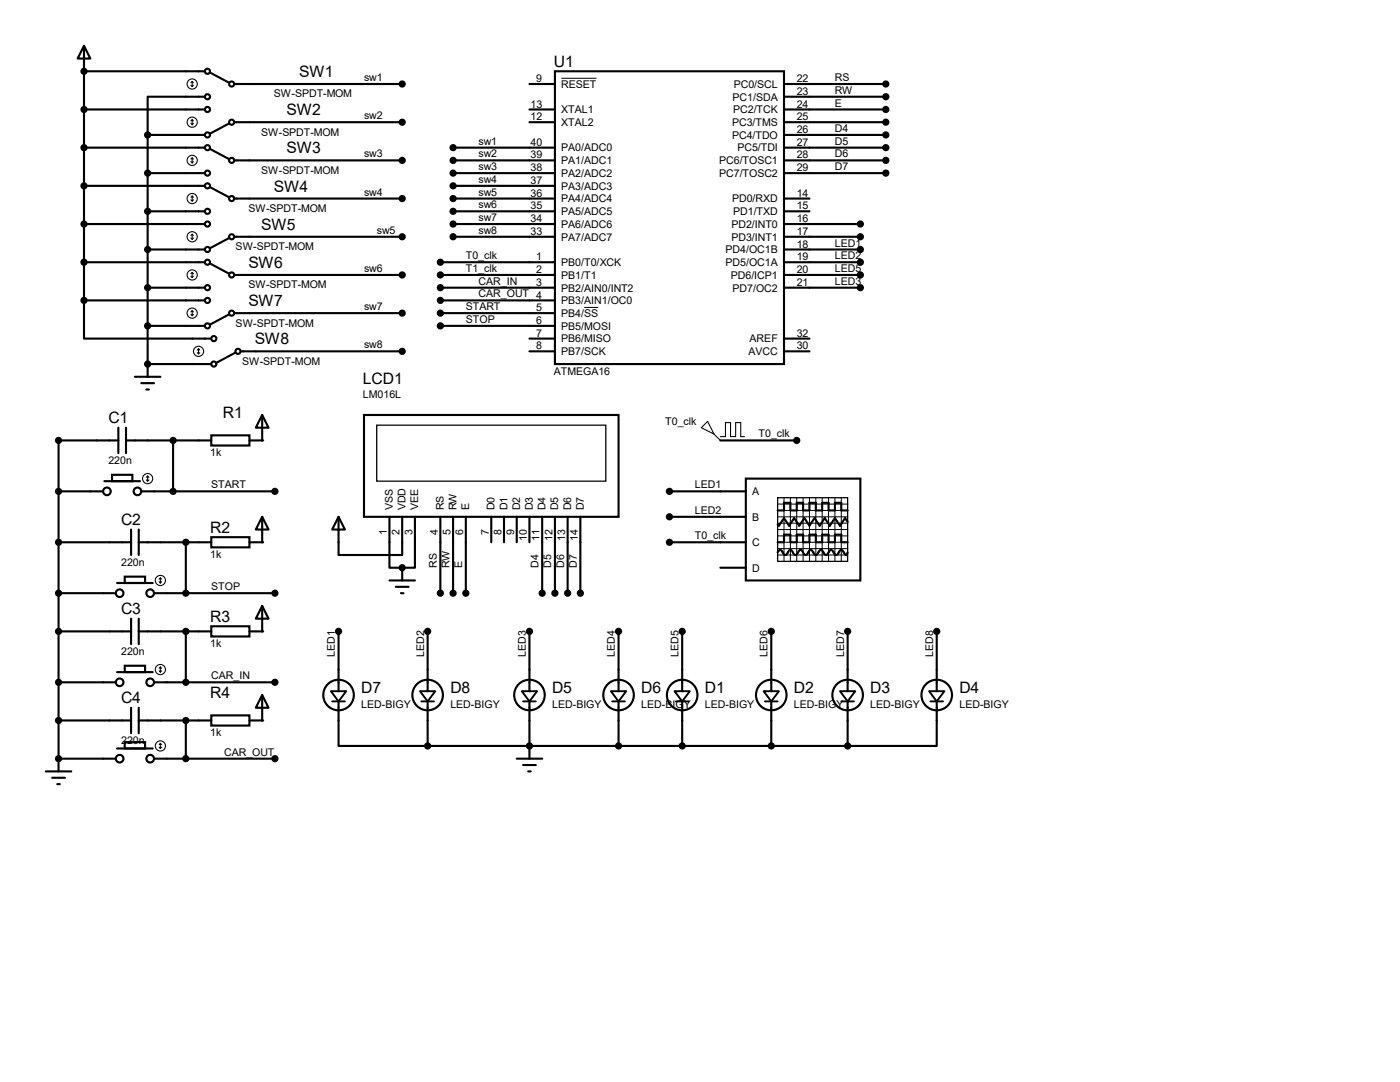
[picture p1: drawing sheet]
<svg xmlns="http://www.w3.org/2000/svg" width="279mm" height="216mm" viewBox="0 0 279 216" stroke-linecap="round" stroke-linejoin="round" font-family="sans-serif">
<g fill="none" stroke="#000" stroke-width=".42">
<path d="M16.8 9.1l1.2 2.6h-2.5zM16.8 9.1v50.8M16.8 14.2h24.1M40.9 19.3h-11.4v7.6M41.9 14.5l3.8 2M46.7 16.8h33.6M105.7 16.8h5M110.7 14.2h45.8v58.4h-45.8zM156.5 16.8h20.3M156.5 19.3h20.3M16.8 21.8h24.1M16.8 29.5h24.1"/>
<path d="M16.8 37.1h24.1M29.5 26.9h11.4M29.5 34.5h11.4M29.5 26.9v48.3M41.9 29.7l3.8 2M41.9 37.3l3.8 2.1M45.7 24.6l-3.8 2.1M46.7 24.4h33.6M46.7 32h33.6M46.7 39.6h33.6M90.4 34.5h20.3M90.4 29.5h20.3"/>
<path d="M90.4 37.1h20.3M90.4 32h20.3M90.4 39.6h20.3M105.7 21.8h5M105.7 24.4h5M156.5 26.9h20.3M156.5 34.5h20.3M156.5 21.8h20.3M156.5 29.5h20.3M156.5 24.4h20.3M156.5 32h20.3M156.5 39.6h5"/>
<path d="M16.8 59.9v7.7h25.4M16.8 44.7h24.1M16.8 52.3h24.1M16.8 59.9h24.1M29.5 42.2h11.4M29.5 49.8h11.4M29.5 57.4h11.4M41.9 52.6l3.8 2M45.7 47.5l-3.8 2M46.7 47.2h33.6M46.7 54.9h33.6M87.9 57.4h22.8"/>
<path d="M87.9 52.3h22.8M87.9 59.9h22.8M87.9 54.9h22.8M90.4 42.2h20.3M90.4 44.7h20.3M90.4 47.2h20.3M156.5 42.2h5M156.5 49.8h15.2M156.5 57.4h15.2M156.5 44.7h15.2M156.5 52.3h15.2M156.5 47.2h15.2"/>
<path d="M156.5 54.9h15.2M26.9 75.2h5.1M28.2 76.5h2.5M29.2 77.7h.5M29.5 72.6h12.7M29.5 65h11.4M45.7 62.7l-3.8 2.1M46.7 62.5h33.6M47 70.4l-3.8 2M48 70.1h32.3M87.9 65h22.8M87.9 62.5h22.8"/>
<path d="M105.7 70.1h5M105.7 67.6h5M156.5 70.1h5M156.5 67.6h5M11.7 98h8.9M20.8 96h7.1M22.4 94.7h4v1.3h-4zM23.6 87.9h-11.9v66M23.6 85.3v5.1M25.1 87.9h17.1M25.1 85.3v5.1M28.2 98h26.7"/>
<path d="M34.5 87.9v10.1M42.2 86.9h7.6v2h-7.6zM52.3 82.8l1.3 2.5h-2.5zM52.3 82.8v5.1h-2.5M72.6 82.8h50.8v20.3h-50.8zM133.6 98h15.2M143.8 87.9h15.2M148.8 95.5h22.9v20.3h-22.9zM11.7 108.2h14.5M11.7 118.4h11.4M23.4 116.3h7.1M24.9 115.1h4.1v1.2h-4.1z"/>
<path d="M26.2 105.7v5M27.7 108.2h14.5M27.7 105.7v5M30.7 118.4h24.2M37.1 108.2v10.2M42.2 107.2h7.6v2h-7.6zM52.3 103.1l1.3 2.6h-2.5zM52.3 103.1v5.1h-2.5M67.6 103.1l1.2 2.6h-2.5zM67.6 103.1v7.6h12.7v-7.6M77.7 103.1v10.2h2.6M77.7 115.8h5.1"/>
<path d="M79 117.1h2.5M80 118.4h.5M80.3 113.3v2.5M82.8 103.1v10.2h-2.5M87.9 103.1v15.3M90.4 103.1v15.3M93 103.1v15.3M98 103.1v5.1M100.6 103.1v5.1M103.1 103.1v5.1M105.7 103.1v5.1M108.2 103.1v15.3"/>
<path d="M110.7 103.1v15.3M113.3 103.1v15.3M115.8 103.1v15.3M133.6 108.2h15.2M133.6 103.1h15.2M143.8 113.3h5M155.2 110.2l.5-.5 1 1 1-1 1 1 1.1-1 1 1 1-1 1 1 1-1 1 1 1.1-1 1 1 1-1 1 1 .3-.5M155.2 108.2h1.3v-1.5h1.2v1.5h1.3v-1.5h1.3v1.5h1.2v-1.5h1.3v1.5h1.3v-1.5h1.3v1.5h1.2v-1.5h1.3v1.5h1.3M155.2 101.9h1.3v-1.6h1.2v1.6h1.3v-1.6h1.3v1.6h1.2v-1.6h1.3v1.6h1.3v-1.6h1.3v1.6h1.2v-1.6h1.3v1.6h1.3M169.2 104.1l-.5-.7-1.1 1.5-1-1.5-1 1.5-1-1.5-1 1.5-1-1.5-1.1 1.5-1-1.5-1 1.5-1-1.5-1 1.5-1-1.5-1.1 1.5-.2-.3M11.7 126h14.5M11.7 136.1h11.4"/>
<path d="M23.4 134.1h7.1M24.9 132.8h4.1v1.3h-4.1zM26.2 123.4v5.1M27.7 126h14.5M27.7 123.4v5.1M30.7 136.1h24.2M37.1 126v10.1M42.2 125h7.6v2h-7.6zM52.3 120.9l1.3 2.5h-2.5zM52.3 138.7l1.3 2.5h-2.5zM52.3 138.7v5.1h-2.5M52.3 120.9v5.1h-2.5"/>
<path d="M67.6 140v8.8h17.7M67.6 126v11.9M85.3 126v11.9M85.3 140v8.8M105.7 126v11.9M105.7 140v11.4M123.4 126v11.9M123.4 140v8.8M136.1 126v11.9M136.1 140v8.8M153.9 126v11.9M153.9 140v8.8"/>
<path d="M169.2 126v11.9M169.2 140v8.8M186.9 140v8.8h-17.7M186.9 126v11.9M9.1 153.9h5.1M10.4 155.2h2.6M11.4 156.5h.5M11.7 143.8h14.5M11.7 151.4h11.4M23.4 149.4h7.1M24.9 148.1h4.1v1.3h-4.1zM26.2 141.2v5.1"/>
<path d="M27.7 143.8h14.5M27.7 141.2v5.1M30.7 151.4h24.2M37.1 143.8v7.6M42.2 142.7h7.6v2.1h-7.6zM85.3 148.8h83.9M103.1 151.4h5.1M104.4 152.7h2.5M105.4 153.9h.5"/>
<circle cx="41.4" cy="19.3" r=".51"/>
<circle cx="41.4" cy="14.2" r=".51"/>
<circle cx="46.2" cy="16.8" r=".51"/>
<circle cx="41.4" cy="29.5" r=".51"/>
<circle cx="41.4" cy="34.5" r=".51"/>
<circle cx="41.4" cy="37.1" r=".51"/>
<circle cx="41.4" cy="21.8" r=".51"/>
<circle cx="41.4" cy="26.9" r=".51"/>
<circle cx="46.2" cy="39.6" r=".51"/>
<circle cx="46.2" cy="32" r=".51"/>
<circle cx="46.2" cy="24.4" r=".51"/>
<circle cx="41.4" cy="57.4" r=".51"/>
<circle cx="41.4" cy="42.2" r=".51"/>
<circle cx="41.4" cy="49.8" r=".51"/>
<circle cx="41.4" cy="44.7" r=".51"/>
<circle cx="41.4" cy="52.3" r=".51"/>
<circle cx="41.4" cy="59.9" r=".51"/>
<circle cx="46.2" cy="47.2" r=".51"/>
<circle cx="46.2" cy="54.9" r=".51"/>
<circle cx="41.4" cy="65" r=".51"/>
<circle cx="42.7" cy="67.6" r=".51"/>
<circle cx="42.7" cy="72.6" r=".51"/>
<circle cx="46.2" cy="62.5" r=".51"/>
<circle cx="47.5" cy="70.1" r=".51"/>
<circle cx="21.3" cy="98" r=".76"/>
<circle cx="27.4" cy="98" r=".76"/>
<circle cx="23.9" cy="118.4" r=".76"/>
<circle cx="30" cy="118.4" r=".76"/>
<circle cx="23.9" cy="136.1" r=".76"/>
<circle cx="30" cy="136.1" r=".76"/>
<circle cx="67.6" cy="138.7" r="3"/>
<circle cx="85.3" cy="138.7" r="3"/>
<circle cx="105.7" cy="138.7" r="3"/>
<circle cx="123.4" cy="138.7" r="3"/>
<circle cx="136.1" cy="138.7" r="3"/>
<circle cx="153.9" cy="138.7" r="3"/>
<circle cx="169.2" cy="138.7" r="3"/>
<circle cx="186.9" cy="138.7" r="3"/>
<circle cx="23.9" cy="151.4" r=".76"/>
<circle cx="30" cy="151.4" r=".76"/>
</g>
<g fill="#000">
<circle cx="16.8" cy="14.2" r=".21"/>
<circle cx="29.5" cy="72.6" r=".21"/>
<circle cx="52.3" cy="87.9" r=".21"/>
<circle cx="52.3" cy="108.2" r=".21"/>
<circle cx="80.3" cy="113.3" r=".21"/>
<circle cx="52.3" cy="126" r=".21"/>
<circle cx="11.7" cy="151.4" r=".21"/>
<circle cx="52.3" cy="143.8" r=".21"/>
<circle cx="105.7" cy="148.8" r=".21"/>
</g>
<g fill="none" stroke="#000" stroke-width=".2">
<path d="M112 15.6h7M116.6 61.3h2.8M156.5 99.3v12.7M157.7 99.3l.1 12.7M159 99.3v12.7M160.3 99.3v12.7M161.5 99.3l.1 12.7M162.8 99.3l.1 12.7M164.1 99.3v12.7M165.4 99.3v12.7M166.6 99.3l.1 12.7M167.9 99.3v12.7"/>
<path d="M155.2 103.1h14M155.2 100.6h14M155.2 101.9h14M155.2 104.4h14M155.2 106.9h14M155.2 108.2h14M155.2 109.5h14M155.2 110.7h14M155.2 105.7h14"/>
</g>
<g fill="none" stroke="#000" stroke-width=".21">
<path d="M38.1 17l.3 .3M38.4 16.3v1M38.4 16.3l.2 .2M38.4 16.3l-.3 .2M38.6 17l-.2 .3M38.1 24.6l.3 .3M38.1 32.3l.3 .2M38.1 39.9l.3 .2M38.4 23.9v1M38.4 31.5v1M38.4 39.1v1M38.4 23.9l.2 .2"/>
<path d="M38.4 23.9l-.3 .2M38.4 31.5l.2 .2M38.4 31.5l-.3 .2M38.4 39.1l.2 .3M38.4 39.1l-.3 .3M38.6 24.6l-.2 .3M38.6 32.3l-.2 .2M38.6 39.9l-.2 .2M38.1 47.5l.3 .3M38.1 55.1l.3 .3M38.4 46.7v1.1M38.4 54.4v1"/>
<path d="M38.4 46.7l.2 .3M38.4 46.7l-.3 .3M38.4 54.4l.2 .2M38.4 54.4l-.3 .2M38.6 47.5l-.2 .3M38.6 55.1l-.2 .3M38.1 62.7l.3 .3M38.4 62v1M38.4 62l.2 .2M38.4 62l-.3 .2M38.6 62.7l-.2 .3M39.4 70.4l.2 .2"/>
<path d="M39.6 69.6v1M39.6 69.6l.3 .2M39.6 69.6l-.2 .2M39.9 70.4l-.3 .2M29.2 95.8l.3 .2M29.5 95v1M29.5 95l-.3 .2M29.5 95l.2 .2M29.7 95.8l-.2 .2M140 85.3l1.2-1.2 1.3 2.5zM142.5 86.6l1.3 1.3M143.8 87.1h1v-2.8h1v2.8h1v-2.8h1v2.8h.8"/>
<path d="M31.7 116.1l.3 .2M32 115.3v1M32 115.3l-.3 .3M32 115.3l.3 .3M32.3 116.1l-.3 .2M31.7 133.9l.3 .2M32 133.1v1M32 133.1l-.3 .2M32 133.1l.3 .2M32.3 133.9l-.3 .2M31.7 149.1l.3 .3M32 148.3v1.1"/>
<path d="M32 148.3l-.3 .3M32 148.3l.3 .3M32.3 149.1l-.3 .3"/>
<circle cx="38.4" cy="16.8" r="1.02"/>
<circle cx="38.4" cy="32" r="1.02"/>
<circle cx="38.4" cy="39.6" r="1.02"/>
<circle cx="38.4" cy="24.4" r="1.02"/>
<circle cx="38.4" cy="47.2" r="1.02"/>
<circle cx="38.4" cy="54.9" r="1.02"/>
<circle cx="38.4" cy="62.5" r="1.02"/>
<circle cx="39.6" cy="70.1" r="1.02"/>
<circle cx="29.5" cy="95.5" r="1.02"/>
<circle cx="32" cy="115.8" r="1.02"/>
<circle cx="32" cy="133.6" r="1.02"/>
<circle cx="32" cy="148.8" r="1.02"/>
</g>
<g fill="#000" stroke="#000" stroke-width=".42">
<circle cx="16.8" cy="14.2" r=".51"/>
<circle cx="80.3" cy="16.8" r=".51"/>
<circle cx="176.8" cy="16.8" r=".51"/>
<circle cx="176.8" cy="19.3" r=".51"/>
<circle cx="16.8" cy="21.8" r=".51"/>
<circle cx="16.8" cy="37.1" r=".51"/>
<circle cx="16.8" cy="29.5" r=".51"/>
<circle cx="29.5" cy="26.9" r=".51"/>
<circle cx="29.5" cy="34.5" r=".51"/>
<circle cx="80.3" cy="24.4" r=".51"/>
<circle cx="80.3" cy="32" r=".51"/>
<circle cx="80.3" cy="39.6" r=".51"/>
<circle cx="90.4" cy="34.5" r=".51"/>
<circle cx="90.4" cy="37.1" r=".51"/>
<circle cx="90.4" cy="29.5" r=".51"/>
<circle cx="90.4" cy="39.6" r=".51"/>
<circle cx="90.4" cy="32" r=".51"/>
<circle cx="176.8" cy="21.8" r=".51"/>
<circle cx="176.8" cy="26.9" r=".51"/>
<circle cx="176.8" cy="29.5" r=".51"/>
<circle cx="176.8" cy="32" r=".51"/>
<circle cx="176.8" cy="34.5" r=".51"/>
<circle cx="176.8" cy="24.4" r=".51"/>
<circle cx="16.8" cy="59.9" r=".51"/>
<circle cx="16.8" cy="52.3" r=".51"/>
<circle cx="16.8" cy="44.7" r=".51"/>
<circle cx="29.5" cy="49.8" r=".51"/>
<circle cx="29.5" cy="42.2" r=".51"/>
<circle cx="29.5" cy="57.4" r=".51"/>
<circle cx="80.3" cy="47.2" r=".51"/>
<circle cx="80.3" cy="54.9" r=".51"/>
<circle cx="87.9" cy="54.9" r=".51"/>
<circle cx="87.9" cy="57.4" r=".51"/>
<circle cx="87.9" cy="59.9" r=".51"/>
<circle cx="87.9" cy="52.3" r=".51"/>
<circle cx="90.4" cy="47.2" r=".51"/>
<circle cx="90.4" cy="42.2" r=".51"/>
<circle cx="90.4" cy="44.7" r=".51"/>
<circle cx="171.7" cy="52.3" r=".51"/>
<circle cx="171.7" cy="47.2" r=".51"/>
<circle cx="171.7" cy="57.4" r=".51"/>
<circle cx="171.7" cy="44.7" r=".51"/>
<circle cx="171.7" cy="49.8" r=".51"/>
<circle cx="171.7" cy="54.9" r=".51"/>
<circle cx="29.5" cy="72.6" r=".51"/>
<circle cx="29.5" cy="65" r=".51"/>
<circle cx="80.3" cy="70.1" r=".51"/>
<circle cx="80.3" cy="62.5" r=".51"/>
<circle cx="87.9" cy="65" r=".51"/>
<circle cx="87.9" cy="62.5" r=".51"/>
<circle cx="11.7" cy="98" r=".51"/>
<circle cx="11.7" cy="87.9" r=".51"/>
<circle cx="34.5" cy="98" r=".51"/>
<circle cx="34.5" cy="87.9" r=".51"/>
<circle cx="54.9" cy="98" r=".51"/>
<circle cx="133.6" cy="98" r=".51"/>
<circle cx="159" cy="87.9" r=".51"/>
<circle cx="11.7" cy="118.4" r=".51"/>
<circle cx="11.7" cy="108.2" r=".51"/>
<circle cx="37.1" cy="118.4" r=".51"/>
<circle cx="37.1" cy="108.2" r=".51"/>
<circle cx="54.9" cy="118.4" r=".51"/>
<circle cx="80.3" cy="113.3" r=".51"/>
<circle cx="87.9" cy="118.4" r=".51"/>
<circle cx="90.4" cy="118.4" r=".51"/>
<circle cx="93" cy="118.4" r=".51"/>
<circle cx="108.2" cy="118.4" r=".51"/>
<circle cx="110.7" cy="118.4" r=".51"/>
<circle cx="113.3" cy="118.4" r=".51"/>
<circle cx="115.8" cy="118.4" r=".51"/>
<circle cx="133.6" cy="103.1" r=".51"/>
<circle cx="133.6" cy="108.2" r=".51"/>
<circle cx="11.7" cy="136.1" r=".51"/>
<circle cx="11.7" cy="126" r=".51"/>
<circle cx="37.1" cy="136.1" r=".51"/>
<circle cx="37.1" cy="126" r=".51"/>
<circle cx="54.9" cy="136.1" r=".51"/>
<circle cx="67.6" cy="126" r=".51"/>
<circle cx="85.3" cy="126" r=".51"/>
<circle cx="105.7" cy="126" r=".51"/>
<circle cx="123.4" cy="126" r=".51"/>
<circle cx="136.1" cy="126" r=".51"/>
<circle cx="153.9" cy="126" r=".51"/>
<circle cx="169.2" cy="126" r=".51"/>
<circle cx="186.9" cy="126" r=".51"/>
<circle cx="11.7" cy="151.4" r=".51"/>
<circle cx="11.7" cy="143.8" r=".51"/>
<circle cx="37.1" cy="151.4" r=".51"/>
<circle cx="37.1" cy="143.8" r=".51"/>
<circle cx="54.9" cy="151.4" r=".51"/>
<circle cx="85.3" cy="148.8" r=".51"/>
<circle cx="105.7" cy="148.8" r=".51"/>
<circle cx="123.4" cy="148.8" r=".51"/>
<circle cx="136.1" cy="148.8" r=".51"/>
<circle cx="153.9" cy="148.8" r=".51"/>
<circle cx="169.2" cy="148.8" r=".51"/>
</g>
<path d="M75.2 84.8h45.7v11.2h-45.7zM155.2 99.3h14v12.7h-14z" fill="none" stroke="#000" stroke-width=".25"/>
<g fill="none" stroke="#000" stroke-width=".38">
<path d="M66 137.9h3.1l-1.5 2.1zM66.3 140h2.5M83.8 137.9h3.1l-1.6 2.1zM84.1 140h2.5M104.1 137.9h3.1l-1.5 2.1zM104.4 140h2.5M121.9 137.9h3.1l-1.6 2.1zM122.2 140h2.5M134.6 137.9h3.1l-1.6 2.1zM134.9 140h2.5M152.4 137.9h3l-1.5 2.1zM152.7 140h2.5"/>
<path d="M167.6 137.9h3.1l-1.5 2.1zM167.9 140h2.5M185.4 137.9h3.1l-1.6 2.1zM185.7 140h2.5"/>
</g>
<g font-size="3.1">
<text x="59.7" y="15.4">SW1</text>
<text x="110.5" y="13.3">U1</text>
<text x="57.2" y="23">SW2</text>
<text x="57.2" y="30.6">SW3</text>
<text x="54.7" y="38.2">SW4</text>
<text x="52.1" y="45.8">SW5</text>
<text x="49.6" y="53.5">SW6</text>
<text x="49.6" y="61.1">SW7</text>
<text x="50.8" y="68.7">SW8</text>
<text x="72.4" y="76.5">LCD1</text>
<text x="44.5" y="83.4">R1</text>
<text x="21.6" y="84.5">C1</text>
<text x="24.2" y="104.8">C2</text>
<text x="42" y="106.3">R2</text>
<text x="24.2" y="122.6">C3</text>
<text x="42" y="124.1">R3</text>
<text x="24.2" y="140.3">C4</text>
<text x="42" y="139.3">R4</text>
<text x="72.1" y="138.3">D7</text>
<text x="89.9" y="138.3">D8</text>
<text x="110.2" y="138.3">D5</text>
<text x="128" y="138.3">D6</text>
<text x="140.7" y="138.3">D1</text>
<text x="158.5" y="138.3">D2</text>
<text x="173.7" y="138.3">D3</text>
<text x="191.5" y="138.3">D4</text>
</g>
<g font-size="2.1">
<text x="72.6" y="16.2">sw1</text>
<text x="107" y="16.4">9</text>
<text x="112" y="17.5">RESET</text>
<text x="146.4" y="17.5">PC0/SCL</text>
<text x="159" y="16.4">22</text>
<text x="166.6" y="16.2">RS</text>
<text x="54.7" y="19.4">SW-SPDT-MOM</text>
<text x="72.6" y="23.8">sw2</text>
<text x="105.9" y="21.5">13</text>
<text x="112" y="22.6">XTAL1</text>
<text x="146.2" y="20.1">PC1/SDA</text>
<text x="146.3" y="22.6">PC2/TCK</text>
<text x="159" y="18.9">23</text>
<text x="159" y="21.5">24</text>
<text x="166.6" y="18.7">RW</text>
<text x="166.6" y="21.3">E</text>
<text x="52.1" y="27.1">SW-SPDT-MOM</text>
<text x="95.5" y="28.9">sw1</text>
<text x="105.9" y="24">12</text>
<text x="105.9" y="29.1">40</text>
<text x="112" y="25.1">XTAL2</text>
<text x="146.1" y="25.1">PC3/TMS</text>
<text x="146.1" y="27.7">PC4/TDO</text>
<text x="159" y="24">25</text>
<text x="159" y="26.5">26</text>
<text x="159" y="29.1">27</text>
<text x="166.6" y="26.3">D4</text>
<text x="166.6" y="28.9">D5</text>
<text x="52.1" y="34.7">SW-SPDT-MOM</text>
<text x="72.6" y="31.4">sw3</text>
<text x="95.5" y="31.4">sw2</text>
<text x="95.5" y="34">sw3</text>
<text x="105.9" y="34.2">38</text>
<text x="105.9" y="31.6">39</text>
<text x="112" y="35.3">PA2/ADC2</text>
<text x="112" y="32.8">PA1/ADC1</text>
<text x="112" y="30.2">PA0/ADC0</text>
<text x="143.5" y="32.8">PC6/TOSC1</text>
<text x="143.5" y="35.3">PC7/TOSC2</text>
<text x="147.2" y="30.2">PC5/TDI</text>
<text x="159" y="31.6">28</text>
<text x="159" y="34.2">29</text>
<text x="166.6" y="31.4">D6</text>
<text x="166.6" y="34">D7</text>
<text x="72.6" y="39">sw4</text>
<text x="95.5" y="36.5">sw4</text>
<text x="95.5" y="39">sw5</text>
<text x="95.5" y="41.6">sw6</text>
<text x="105.9" y="41.8">35</text>
<text x="105.9" y="39.2">36</text>
<text x="105.9" y="36.7">37</text>
<text x="112" y="40.4">PA4/ADC4</text>
<text x="112" y="37.8">PA3/ADC3</text>
<text x="146.1" y="40.4">PD0/RXD</text>
<text x="159" y="39.2">14</text>
<text x="159" y="41.8">15</text>
<text x="49.6" y="42.3">SW-SPDT-MOM</text>
<text x="75.2" y="46.7">sw5</text>
<text x="95.5" y="44.1">sw7</text>
<text x="95.5" y="46.7">sw8</text>
<text x="105.9" y="46.9">33</text>
<text x="105.9" y="44.3">34</text>
<text x="112" y="45.5">PA6/ADC6</text>
<text x="112" y="42.9">PA5/ADC5</text>
<text x="146" y="45.5">PD2/INT0</text>
<text x="146.3" y="42.9">PD1/TXD</text>
<text x="159" y="44.3">16</text>
<text x="159" y="46.9">17</text>
<text x="47" y="49.9">SW-SPDT-MOM</text>
<text x="93" y="51.7">T0_clk</text>
<text x="107" y="51.9">1</text>
<text x="112" y="53.1">PB0/T0/XCK</text>
<text x="112" y="48">PA7/ADC7</text>
<text x="144.8" y="50.5">PD4/OC1B</text>
<text x="144.8" y="53.1">PD5/OC1A</text>
<text x="146" y="48">PD3/INT1</text>
<text x="159" y="49.4">18</text>
<text x="159" y="51.9">19</text>
<text x="166.6" y="49.2">LED1</text>
<text x="166.6" y="51.7">LED2</text>
<text x="49.6" y="57.5">SW-SPDT-MOM</text>
<text x="72.6" y="54.3">sw6</text>
<text x="93" y="54.3">T1_clk</text>
<text x="95.5" y="56.8">CAR_IN</text>
<text x="95.5" y="59.4">CAR_OUT 4</text>
<text x="107" y="54.5">2</text>
<text x="107" y="57">3</text>
<text x="112" y="55.6">PB1/T1</text>
<text x="112" y="58.2">PB2/AIN0/INT2</text>
<text x="145.8" y="55.6">PD6/ICP1</text>
<text x="146.2" y="58.2">PD7/OC2</text>
<text x="159" y="54.5">20</text>
<text x="159" y="57">21</text>
<text x="166.6" y="54.3">LED5</text>
<text x="166.6" y="56.8">LED3</text>
<text x="47" y="65.2">SW-SPDT-MOM</text>
<text x="72.6" y="61.9">sw7</text>
<text x="93" y="61.9">START</text>
<text x="93" y="64.4">STOP</text>
<text x="107" y="62.1">5</text>
<text x="107" y="64.6">6</text>
<text x="112" y="60.7">PB3/AIN1/OC0</text>
<text x="112" y="63.2">PB4/SS</text>
<text x="112" y="65.8">PB5/MOSI</text>
<text x="72.6" y="69.5">sw8</text>
<text x="107" y="67.2">7</text>
<text x="107" y="69.7">8</text>
<text x="112" y="68.3">PB6/MISO</text>
<text x="112" y="70.9">PB7/SCK</text>
<text x="149.4" y="70.9">AVCC</text>
<text x="149.6" y="68.3">AREF</text>
<text x="159" y="67.2">32</text>
<text x="159" y="69.7">30</text>
<text x="48.3" y="72.8">SW-SPDT-MOM</text>
<text x="110.5" y="74.8">ATMEGA16</text>
<text x="72.4" y="79.5">LM016L</text>
<text x="132.8" y="84.8">T0_clk</text>
<text x="151.4" y="87.3">T0_clk</text>
<text x="21.6" y="92.6">220n</text>
<text x="42" y="91.1">1k</text>
<text x="42.2" y="97.5">START</text>
<text x="78.4" y="101.9" transform="rotate(-90 78.4 101.9)">VSS</text>
<text x="80.9" y="101.9" transform="rotate(-90 80.9 101.9)">VDD</text>
<text x="83.5" y="101.9" transform="rotate(-90 83.5 101.9)">VEE</text>
<text x="88.6" y="101.9" transform="rotate(-90 88.6 101.9)">RS</text>
<text x="91.1" y="101.9" transform="rotate(-90 91.1 101.9)">RW</text>
<text x="93.6" y="101.9" transform="rotate(-90 93.6 101.9)">E</text>
<text x="98.7" y="101.9" transform="rotate(-90 98.7 101.9)">D0</text>
<text x="101.3" y="101.9" transform="rotate(-90 101.3 101.9)">D1</text>
<text x="103.8" y="101.9" transform="rotate(-90 103.8 101.9)">D2</text>
<text x="106.3" y="101.9" transform="rotate(-90 106.3 101.9)">D3</text>
<text x="108.9" y="101.9" transform="rotate(-90 108.9 101.9)">D4</text>
<text x="111.4" y="101.9" transform="rotate(-90 111.4 101.9)">D5</text>
<text x="114" y="101.9" transform="rotate(-90 114 101.9)">D6</text>
<text x="116.5" y="101.9" transform="rotate(-90 116.5 101.9)">D7</text>
<text x="138.7" y="97.5">LED1</text>
<text x="150.1" y="98.8">A</text>
<text x="77.2" y="106.8" transform="rotate(-90 77.2 106.8)">1</text>
<text x="79.8" y="106.8" transform="rotate(-90 79.8 106.8)">2</text>
<text x="82.3" y="106.8" transform="rotate(-90 82.3 106.8)">3</text>
<text x="87.4" y="106.8" transform="rotate(-90 87.4 106.8)">4</text>
<text x="89.9" y="106.8" transform="rotate(-90 89.9 106.8)">5</text>
<text x="92.5" y="106.8" transform="rotate(-90 92.5 106.8)">6</text>
<text x="97.5" y="106.8" transform="rotate(-90 97.5 106.8)">7</text>
<text x="100.1" y="106.8" transform="rotate(-90 100.1 106.8)">8</text>
<text x="102.6" y="106.8" transform="rotate(-90 102.6 106.8)">9</text>
<text x="105.2" y="108" transform="rotate(-90 105.2 108)">10</text>
<text x="107.7" y="107.9" transform="rotate(-90 107.7 107.9)">11</text>
<text x="110.2" y="108" transform="rotate(-90 110.2 108)">12</text>
<text x="112.8" y="108" transform="rotate(-90 112.8 108)">13</text>
<text x="115.3" y="108" transform="rotate(-90 115.3 108)">14</text>
<text x="138.7" y="102.5">LED2</text>
<text x="138.7" y="107.6">T0_clk</text>
<text x="150.1" y="103.9">B</text>
<text x="24.2" y="112.9">220n</text>
<text x="42" y="111.4">1k</text>
<text x="87.2" y="113.3" transform="rotate(-90 87.2 113.3)">RS</text>
<text x="89.7" y="113.3" transform="rotate(-90 89.7 113.3)">RW</text>
<text x="92.2" y="113.3" transform="rotate(-90 92.2 113.3)">E</text>
<text x="107.5" y="113.3" transform="rotate(-90 107.5 113.3)">D4</text>
<text x="110" y="113.3" transform="rotate(-90 110 113.3)">D5</text>
<text x="112.6" y="113.3" transform="rotate(-90 112.6 113.3)">D6</text>
<text x="115.1" y="113.3" transform="rotate(-90 115.1 113.3)">D7</text>
<text x="150.1" y="109">C</text>
<text x="42.2" y="117.8">STOP</text>
<text x="150.1" y="114">D</text>
<text x="24.2" y="130.7">220n</text>
<text x="42" y="129.2">1k</text>
<text x="66.8" y="131.1" transform="rotate(-90 66.8 131.1)">LED1</text>
<text x="84.6" y="131.1" transform="rotate(-90 84.6 131.1)">LED2</text>
<text x="104.9" y="131.1" transform="rotate(-90 104.9 131.1)">LED3</text>
<text x="122.7" y="131.1" transform="rotate(-90 122.7 131.1)">LED4</text>
<text x="135.4" y="131.1" transform="rotate(-90 135.4 131.1)">LED5</text>
<text x="153.2" y="131.1" transform="rotate(-90 153.2 131.1)">LED6</text>
<text x="168.4" y="131.1" transform="rotate(-90 168.4 131.1)">LED7</text>
<text x="186.2" y="131.1" transform="rotate(-90 186.2 131.1)">LED8</text>
<text x="42.2" y="135.6">CAR_IN</text>
<text x="72.1" y="141.2">LED-BIGY</text>
<text x="89.9" y="141.2">LED-BIGY</text>
<text x="110.2" y="141.2">LED-BIGY</text>
<text x="128" y="141.2">LED-BIGY</text>
<text x="140.7" y="141.2">LED-BIGY</text>
<text x="158.5" y="141.2">LED-BIGY</text>
<text x="173.7" y="141.2">LED-BIGY</text>
<text x="191.5" y="141.2">LED-BIGY</text>
<text x="24.2" y="148.5">220n</text>
<text x="42" y="146.9">1k</text>
<text x="44.7" y="150.8">CAR_OUT</text>
</g>
</svg>
